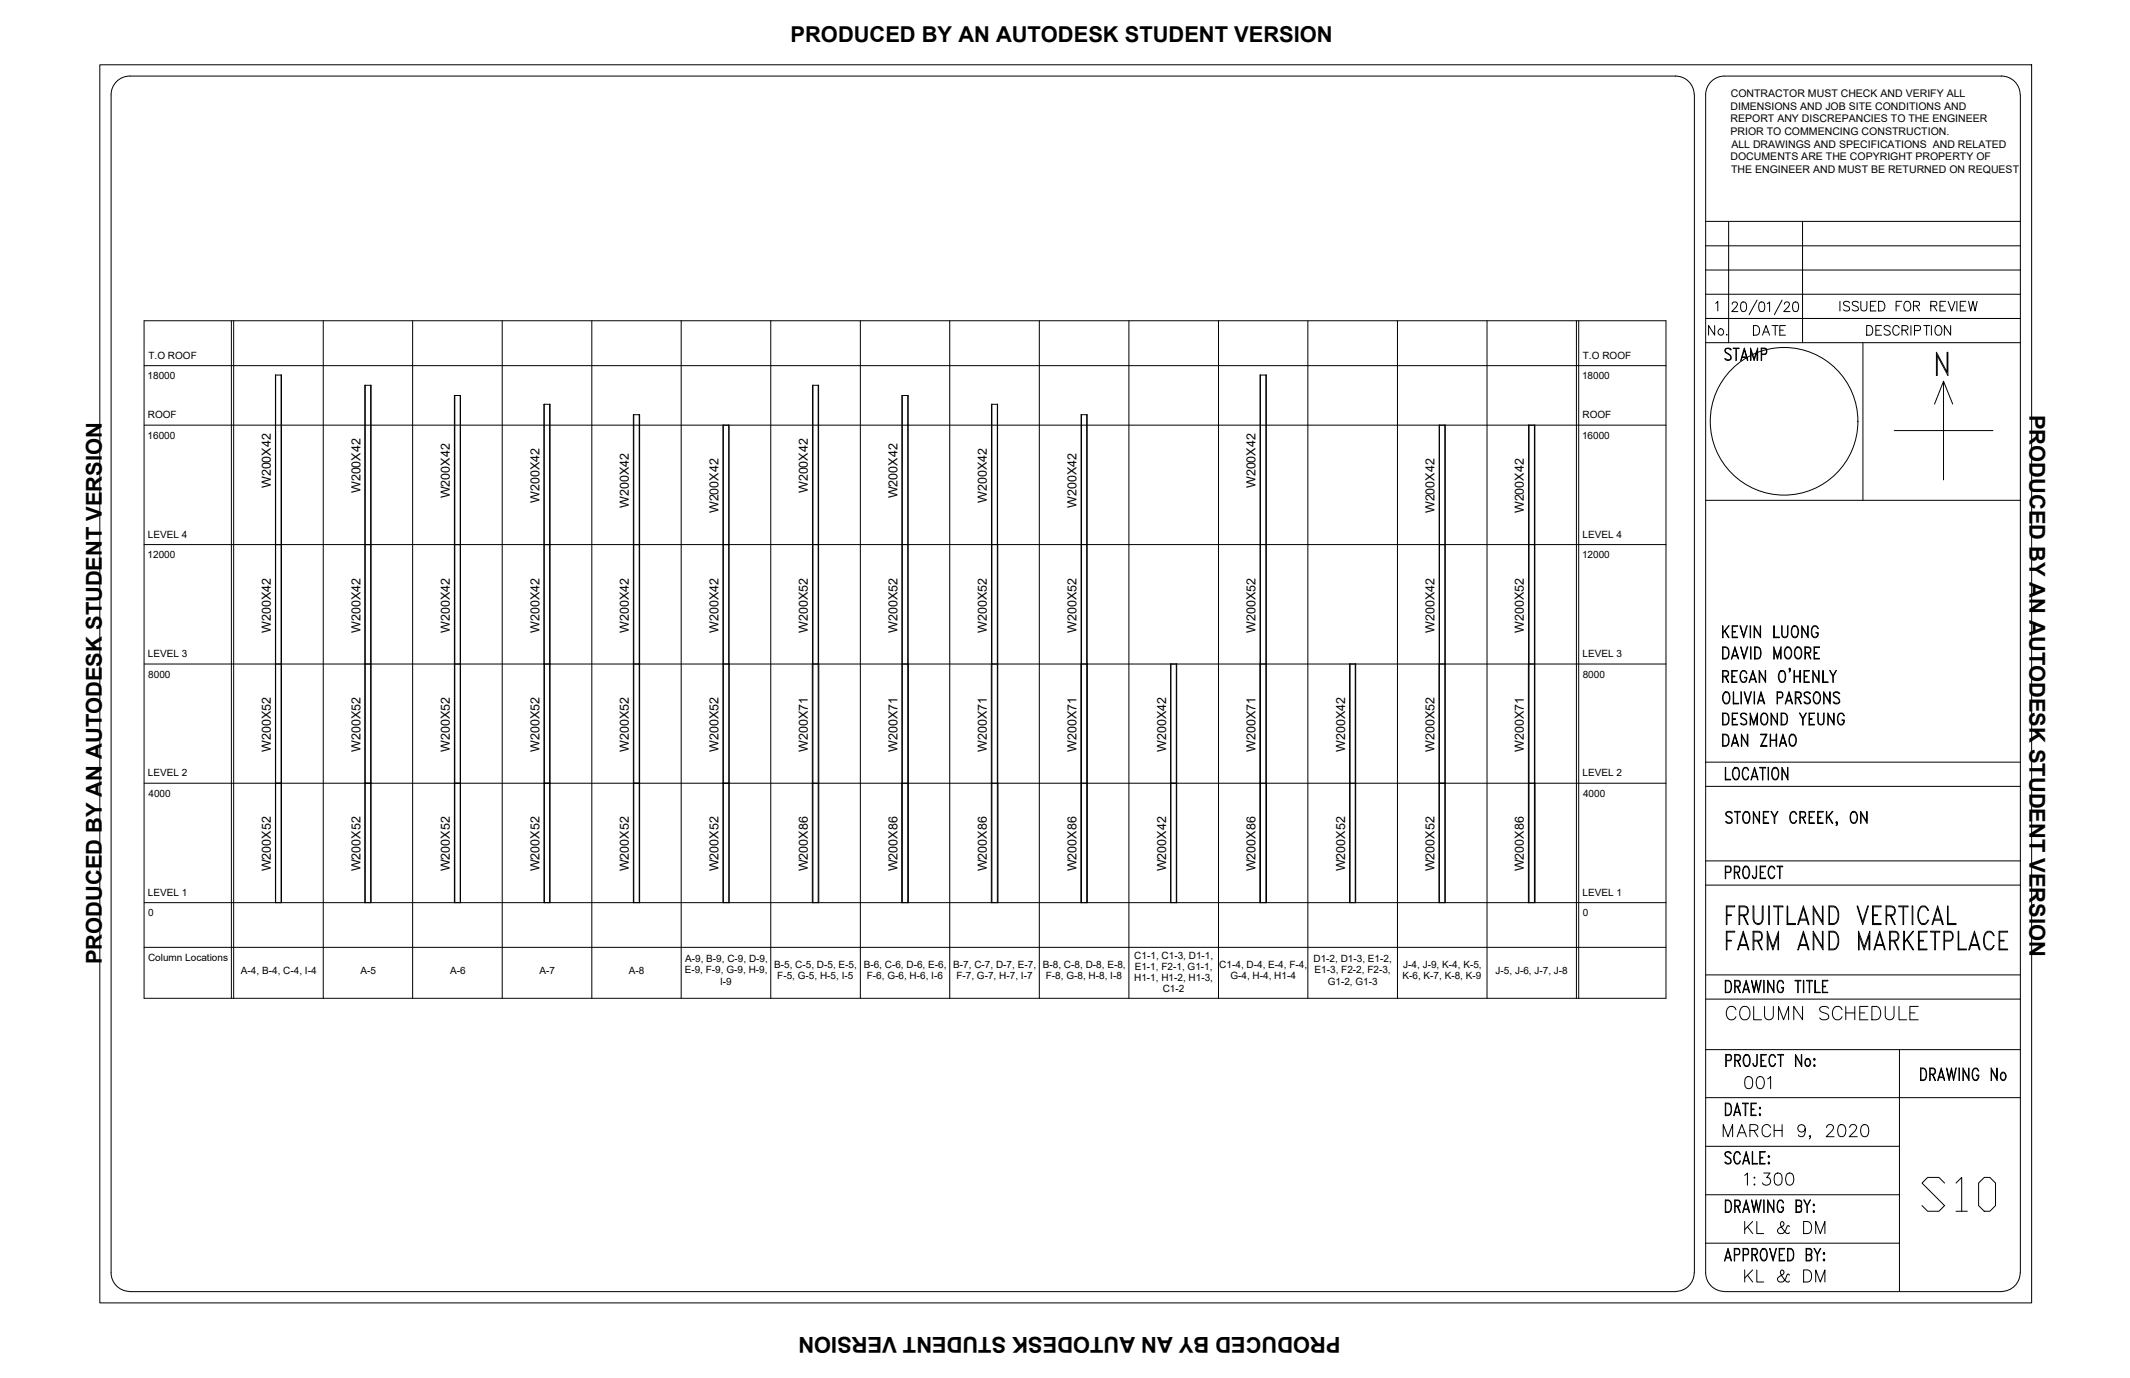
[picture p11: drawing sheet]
<svg xmlns="http://www.w3.org/2000/svg" width="432mm" height="279mm" viewBox="0 0 432 279" stroke-linecap="round" stroke-linejoin="round" font-family="sans-serif">
<g fill="none" stroke="#000" stroke-width=".2">
<path d="M20.2 13.1h391.7v251.1h-391.7zM22.5 19.2v238.9a3.8 3.8 0 0 0 3.8 3.7M26.3 15.4a3.8 3.8 0 0 0-3.8 3.8M26.3 15.4h313.4M339.7 15.4a3.8 3.8 0 0 1 3.8 3.8M343.5 19.2v238.9M345.8 19.2v238.9a3.8 3.8 0 0 0 3.8 3.7M349.6 15.4a3.8 3.8 0 0 0-3.8 3.8M349.6 15.4h56.1a3.8 3.8 0 0 1 3.8 3.8M409.6 19.2l-.1 238.9a3.8 3.8 0 0 1-3.8 3.7l-56.1 .1M345.8 44.9h63.8M345.8 54.8h63.8"/>
<path d="M345.8 49.8h63.8M345.8 59.7h63.8M350.4 44.9v24.6M365.4 44.9v24.6M29.2 65h308.5v137.4h-308.5zM29.2 74.1h308.5M46.9 65v137.4M47.4 65v137.4M55.9 76v107M57 76v107M65.5 65v137.4M74 78.1v104.9"/>
<path d="M75.1 78.1v104.9M83.7 65v137.4M101.8 65v137.4M120 65v137.4M138.1 65v137.4M156.3 65v137.4M164.8 78.1v104.9M165.9 78.1v104.9M174.4 65v137.4M192.5 65v137.4M210.7 65v137.4M228.9 65v137.4"/>
<path d="M247 65v137.4M255.5 76v107M256.6 76v107M265.1 65v137.4M283.3 65v137.4M301.5 65v137.4M319.6 65v137.4M320 65v137.4M345.8 69.5h63.8M345.8 64.6h63.8M347.8 61.5l.4-.4v1.9M351.2 61.7v-.3l.3-.2 .6 .2a.66 .66 0 0 1-.1 .8l-.9 1h1.2"/>
<path d="M353.1 61.3a.63 .63 0 0 1 .9 .3 1.32 1.32 0 0 1-.5 1.6h-.1a1.12 1.12 0 0 1-.5-1.6zM356.2 60.8l-1.6 3M356.8 61.3a.61 .61 0 0 1 .9 .3 1.83 1.83 0 0 1-.2 1.5 .59 .59 0 0 1-.9-.3 1.71 1.71 0 0 1 .2-1.5zM358.3 61.6l.4-.4v2M361.3 60.8l-1.6 3M361.7 61.7l.1-.3 .3-.2 .6 .2a.66 .66 0 0 1-.2 .8l-.9 1h1.3M363.6 61.3a.61 .61 0 0 1 .9 .3 1.83 1.83 0 0 1-.1 1.5 .61 .61 0 0 1-.9-.3 1.71 1.71 0 0 1 .1-1.5zM377.7 69.5v31.9M378.4 66h.7a1.08 1.08 0 0 1 .6 1 1.08 1.08 0 0 1-.6 1h-.7zM380.3 66.9h.7M381.4 66h-1.1v2h1.1M383.2 66.3a.71 .71 0 0 0-.7-.3 .71 .71 0 0 0-.6 .5 .94 .94 0 0 0 .9 .5l.4 .4v.3a.88 .88 0 0 1-1.3 0"/>
<path d="M385 66.5a.67 .67 0 0 0-.8-.5 .67 .67 0 0 0-.5 .8v.4a.67 .67 0 0 0 .5 .8 .67 .67 0 0 0 .8-.5M385.6 66.9h1l.2-.3-.1-.4-.4-.2h-.7v2M386.2 66.9l.6 1.1M387.4 66v2M388.1 67h.8a.51 .51 0 0 0 .5-.5 .51 .51 0 0 0-.5-.5h-.8v2M390 66h1.2M390.6 66v2M391.5 66v2M392.6 71.4l2.1 4.1v-4.1h.2v4.7l-2.2-4v4h-.1zM392.6 66.1a.89 .89 0 0 1 1 .3 .89 .89 0 0 1 0 1.1 .67 .67 0 0 1-.8 .5 .67 .67 0 0 1-.5-.8v-.7zM394 77.3v20M394 77.3l-1.8 4.6"/>
<path d="M394 77.3l1.9 4.6M395.4 66v2l-1.2-2v2M29.2 86.2h308.5M92.2 80.2v102.8M93.3 80.2v102.8M110.3 82v52.6M111.4 82v101M128.5 84.1v98.9M129.6 84.1v98.9M146.6 86.2v96.8M147.7 86.2v96.8M147.8 86.2v48.4"/>
<path d="M182.9 80.2v102.8M184 80.2v102.8M201.1 82v101M202.2 82v101M219.2 84.1v98.9M220.3 84.1v98.9M291.8 86.2v48.4M291.8 86.2v96.8M292.9 86.2v96.8M293 86.2v96.8M309.9 86.2l-.1 96.8M310 86.2v96.8"/>
<path d="M311.1 86.2v96.8M311.2 86.2v72.6M384 87.3h20M29.2 110.4h308.5M202.2 110.4v-28.4h-1.2v52.6M202.3 110.4v48.4M345.8 101.4h63.8M29.2 134.6h308.5M110.4 134.6v48.4M147.8 134.6v48.4M164.7 134.6v48.4M164.7 134.6v-56.5h1.2v56.5"/>
<path d="M166 134.6v48.4M184.1 134.6v-54.4h-1.3v78.6M184.2 134.6v48.4M201 134.6v48.4M219.1 134.6v48.4M219.2 134.6v-50.5h1.2v98.9M237.3 134.6v48.4M238.5 134.6v48.4M255.4 134.6v48.4M255.4 134.6v-58.6h1.3v82.8M273.6 134.6v48.4M273.7 134.6v48.4"/>
<path d="M274.7 134.6v48.4M274.8 134.6v48.4M291.7 134.6v48.4M349.2 126.9l.1 2.4zM349.2 131.2h.7a1.47 1.47 0 0 1 0 2.4h-.7zM349.3 128.3l1.2-1.4-1.2 1.5M349.3 131.3h.6a1.33 1.33 0 0 1 0 2.2h-.6zM349.3 137.1l.9-.1 .2-.2-.2-.6-.9-.1-.1 2.3v-2.5l1 .2a.66 .66 0 0 1-.2 1.1h-.7M349.6 127.9l.9 1.4-.8-1.4M349.8 137.2l.6 1.2-.5-1.2M351.1 135.9h1.1v.2h-1v2.2l1 .1h-1.1zM351.2 126.9h1.1l-1.1 .1v2.2h1.1v.1h-1.1z"/>
<path d="M351.2 137.1h.5v.1h-.5M351.2 133h1.1M351.2 128h.6v.2h-.6M351.2 132.9h1M351.7 131.2l.8 2.4-.8-2.1-.7 2.1zM352.7 126.9h.1l.7 2.1 .7-2.1-.7 2.4zM352.8 131.2l.8 2.1 .6-2.1h.1l-.7 2.4zM353.1 136.1a.62 .62 0 0 1 .7-.1 .62 .62 0 0 1 .3 .5 .66 .66 0 0 0-.8-.4 .66 .66 0 0 0-.5 .8l.2 1.1 .3 .3h.4a.7 .7 0 0 0 .3-.9l-.3-.1h.4a.85 .85 0 0 1-.4 1.1 1.13 1.13 0 0 1-.9-1.9zM354.8 126.9l.1 2.4zM354.8 137.8h1.1M354.9 131.2l.1 2.4zM354.9 137.7h.9"/>
<path d="M355.3 135.9l.8 2.5-.8-2.1-.7 2.1zM355.6 126.9l1.2 2.1 .1-2.1v2.4l-1.2-2.1-.1 2.1zM355.7 131.2h.7a1.47 1.47 0 0 1 0 2.4h-.7zM355.8 131.3h.6a1.36 1.36 0 0 1 .3 2l-.3 .2h-.6zM356.6 135.9l1.2 2.1 .1-2.1v2.5l-1.2-2.1v2.1h-.1zM359.6 126.9h.1v2.3h1v.1h-1.1zM359.6 131.2l.7 2.1 .8-2.1v2.4l-.1-1.8-.7 1.8-.6-1.8v1.8h-.1zM360.9 136.1l.2-.2a1.04 1.04 0 0 1 .9 1.5 .71 .71 0 0 1-.4 .9 .71 .71 0 0 1-.9-.3 1.67 1.67 0 0 1 .2-1.9zM360.9 136.2h.8a1.95 1.95 0 0 1 0 1.9l-.5 .2a1.27 1.27 0 0 1-.5-1.8zM361.2 126.9l.2 2.1a.61 .61 0 0 0 .9 0l.1-2.1 .1 1.7a.64 .64 0 0 1-.7 .7 .64 .64 0 0 1-.6-.7zM361.9 131.5l.4-.3a1.09 1.09 0 0 1 .9 1.5l-.1 .3a.66 .66 0 0 1-.6 .6 .66 .66 0 0 1-.7-.6l-.1-.9zM362.1 131.4l.3-.1a.71 .71 0 0 1 .7 .8 1.33 1.33 0 0 1-.5 1.4 1.13 1.13 0 0 1-.7-1.7z"/>
<path d="M362.8 135.6v.1zM362.8 136.2l.1-.5-.1 .1v-.3l.1 .1v.3l-.2 .4M362.8 135.8l.1 .1M363.5 127l.6-.1a1.55 1.55 0 0 1 0 2.4 1.04 1.04 0 0 1-1-1.5zM363.5 127.1l.4-.1a1.27 1.27 0 0 1 .5 1.7l-.2 .4h-.7a1.95 1.95 0 0 1 0-2zM363.7 135.9l.1 2.5zM363.8 137.1h1.1M363.8 137.2h1.1M364.2 131.3l.1-.1a.84 .84 0 0 1 1 .9 1.49 1.49 0 0 1-.6 1.5 .84 .84 0 0 1-.9-.9 1.58 1.58 0 0 1 .4-1.4zM364.2 131.4l.2-.1a1.13 1.13 0 0 1 .7 1.7l-.5 .5a1.13 1.13 0 0 1-.7-1.7zM364.9 135.9l.1 2.5zM365.3 126.9l1.1 2.1v-2.1h.2v2.4l-1.3-2.1v2.1z"/>
<path d="M365.7 135.9h1.1v.2h-1v2.2l1 .1h-1.1zM365.8 137.1h.6v.1h-.6M366 132.3l.9-.1 .1-.2-.1-.6-.9-.1v2.3h-.1v-2.4h.7a.66 .66 0 0 1 .5 .6 .66 .66 0 0 1-.5 .6h-.6M366.4 132.4l.7 1.2-.5-1.2M367.5 135.9l1.2 2.1 .1-2.1v2.5l-1.2-2.1-.1 2.1zM367.6 127l.1-.1a.67 .67 0 0 1 .9 .5 .63 .63 0 0 0-.6-.4 .63 .63 0 0 0-.6 .4 1.4 1.4 0 0 0 .3 1.8h.4a.72 .72 0 0 0 .4-.8l-.4-.1h.5a.77 .77 0 0 1-.9 1 1.63 1.63 0 0 1-.1-2.3zM367.7 131.2h1.2v.1h-1.1v2.2h1.1v.1h-1.2zM367.8 132.3h.6l-.6 .1M369.5 135.9l.1 2.4 1 .1h-1.1zM371.6 137.1l.7-1.2-.7 1.2v1.3v-1.3l-.7-1.2 .7 1.2M29.2 158.8h308.5M182.8 158.8v24.2"/>
<path d="M202.3 158.8v24.2M256.8 158.8v24.2M311.2 158.8v24.2M345.8 159.4h63.8M345.8 154.5h63.8M349.2 144.6h.7a1.43 1.43 0 0 1 0 2.4h-.7zM349.2 148.9h.7a1.47 1.47 0 0 1 0 2.4h-.7zM349.3 144.7h.6a1.34 1.34 0 0 1 0 2.2h-.6zM349.3 149h.6a1.33 1.33 0 0 1 0 2.2h-.6zM349.6 140.4l.2-.1a.8 .8 0 0 1 .9 .9l-.1 .9a.64 .64 0 0 1-1 .5 1.69 1.69 0 0 1 0-2.2zM349.6 140.5l.3-.1a.67 .67 0 0 1 .7 .8 1.05 1.05 0 0 1-.7 1.4 1.38 1.38 0 0 1-.3-2.1zM349.8 155.6v2.4h1.1v.1h-1.1z"/>
<path d="M351.2 144.6h1.1l-1.1 .1v2.2h1.1v.1h-1.1zM351.2 150.7h1.1M351.2 145.7h.6v.2h-.6M351.2 150.6h1M351.4 140.3l.1 2.3h1v.1h-1.1zM351.6 155.7l.1-.1a1.11 1.11 0 0 1 .9 1.6v.3a.64 .64 0 0 1-.7 .7 .64 .64 0 0 1-.6-.7l-.1-.3a1.61 1.61 0 0 1 .4-1.5zM351.6 155.8l.4-.1a1.3 1.3 0 0 1 .5 1.8l-.2 .4-.5 .1a1.52 1.52 0 0 1-.2-2.2zM351.7 148.9l.8 2.4-.8-2.1-.7 2.1zM352.9 140.3l.1 2.4zM353 144.7a.82 .82 0 0 1 1.1 .2h-.2a.59 .59 0 0 0-1 0v.2a1.19 1.19 0 0 0 1 .8 .67 .67 0 0 1 0 1 .67 .67 0 0 1-1.1-.2h.2a.65 .65 0 0 0 1 0 1.04 1.04 0 0 0-1-1.2 .61 .61 0 0 1 0-.8zM353 148.9l1.2 2.1v-2.1h.1v2.4l-1.2-2.1-.1 2.1zM353.5 155.7l.2-.1a.67 .67 0 0 1 .8 .6l-.4-.5a.69 .69 0 0 0-.8 .9 1.57 1.57 0 0 0 .4 1.4h.4l.4-.5a.61 .61 0 0 1-.3 .5 .61 .61 0 0 1-.7 0l-.3-.8a1.84 1.84 0 0 1 .3-1.5z"/>
<path d="M353.6 140.3l.7 2 .7-2-.7 2.4zM354.8 144.6l.7 2.1 .8-2.1v2.4h-.1v-1.9l-.7 1.9-.6-1.9-.1 1.9zM355.1 157.5h1.1M355.2 157.4h.9M355.6 140.3l.1 2.4zM355.7 155.6l.7 2.5-.7-2.1-.7 2.1zM356.4 142.1h1.1M356.5 142h1M356.7 155.6h1.2v.1h-1.2zM357 140.3l.8 2.4h-.2l-.6-2.1-.7 2.1zM357.3 155.7v2.4l.1-2.4M357.3 144.7l.2-.1a1.04 1.04 0 0 1 .9 1.5 .74 .74 0 0 1-.4 .8 .74 .74 0 0 1-.9-.2l-.2-.6a1.58 1.58 0 0 1 .4-1.4z"/>
<path d="M357.3 144.8l.2-.1a1.13 1.13 0 0 1 .7 1.7l-.2 .4-.5 .1a1.42 1.42 0 0 1-.2-2.1zM358.1 149h-1.2v-.1h1.3l-1.2 2.4M358.1 148.9l-1.2 2.4h1.3v-.1h-1.2M358.4 155.6l.1 2.5zM358.9 148.9v2.4zM358.9 150h1.1M358.9 150.1h1.1M359 144.6l1.3 2.1v-2.1v2.4l-1.1-2.1v2.1h-.2zM359.5 155.7l.2-.1a1.11 1.11 0 0 1 .9 1.6l-.1 .3a.64 .64 0 0 1-.6 .7 .64 .64 0 0 1-.7-.7v-.3a1.61 1.61 0 0 1 .3-1.5zM359.5 155.8l.5-.1a1.3 1.3 0 0 1 .4 1.8l-.1 .4-.5 .1a1.52 1.52 0 0 1-.3-2.2zM360 148.9h.2v2.4h-.2zM360.3 141.4h.8a.6 .6 0 0 0 .2-.9l-1-.1v2.3v-2.4h.8a.7 .7 0 0 1 .4 .6 .7 .7 0 0 1-.4 .6h-.8"/>
<path d="M360.9 150.7h1.1M361 150.6h.9M361.1 144.6h.6a1.43 1.43 0 0 1 0 2.4h-.6zM361.2 144.7h.5a1.48 1.48 0 0 1 .3 2.1l-.8 .1zM361.2 155.6l1.2 2.1 .1-2.1v2.5l-1.2-2.1-.1 2.1zM361.4 148.9l.8 2.4-.8-2.1-.7 2.1zM362.1 142.1h1.1M362.2 142h.9M362.7 140.3l.7 2.4-.7-2.1-.8 2.1zM363 149l.2-.1a1.09 1.09 0 0 1 1 1.5l-.1 .3a.66 .66 0 0 1-.7 .6 .66 .66 0 0 1-.6-.6l-.1-.9zM363 149.1l.3-.1a.71 .71 0 0 1 .8 .8 1.25 1.25 0 0 1-.6 1.4 .67 .67 0 0 1-.7-.8v-.6zM364.1 141.4l.9-.1 .1-.2-.1-.6-.9-.1v2.3h-.2v-2.4h.8a.66 .66 0 0 1 .5 .6 .66 .66 0 0 1-.5 .6h-.6"/>
<path d="M364.5 141.5l.7 1.2-.6-1.2M365.4 145.7l.8-1.1-.7 1.1v1.3h-.1v-1.3l-.6-1.1 .7 1.1M365.9 140.4a.8 .8 0 0 1 1.1 .2l-.3-.1a.7 .7 0 0 0-.9 .1l.1 .5 .2 .1a.91 .91 0 0 1 .7 1.4 .73 .73 0 0 1-1.1-.3l.5 .3h.4l.3-.3v-.3a1.14 1.14 0 0 0-1-.8 .55 .55 0 0 1 0-.8zM366.7 144.6h1.1l-1 .1v2.2h1v.1h-1.1zM366.8 145.7h.6v.2h-.6M368 140.4l.1-.1a1.09 1.09 0 0 1 1 1.5l-.1 .3a.66 .66 0 0 1-1 .5 1.69 1.69 0 0 1 0-2.2zM368 140.5l.2-.1a.71 .71 0 0 1 .8 .8 1.25 1.25 0 0 1-.6 1.4 1.15 1.15 0 0 1-.7-1.7zM368.5 144.6l.2 2.1a.61 .61 0 0 0 .9 0l.1-2.1 .1 1.7a.64 .64 0 0 1-.7 .7 .64 .64 0 0 1-.6-.7zM369.7 140.3l1.2 2 .1-2v2.4l-1.2-2.1-.1 2.1zM370.5 144.6l1.2 2.1 .1-2.1v2.4l-1.2-2.1-.1 2.1zM371.8 140.4a.8 .8 0 0 1 1.2 .2l-.3-.1a.7 .7 0 0 0-1 .1l.1 .5 .2 .1a1.11 1.11 0 0 1 1 1.1 .73 .73 0 0 1-.7 .4 .73 .73 0 0 1-.7-.4l.3 .2a.65 .65 0 0 0 1-.2v-.3l-.4-.5a.9 .9 0 0 1-.9-.6zM372.9 144.7l.1-.1a.67 .67 0 0 1 .9 .5l-.5-.4a.73 .73 0 0 0-.8 .8v.6a.64 .64 0 0 0 .3 .7 .64 .64 0 0 0 .8-.1l.1-.6-.4-.1h.5a.82 .82 0 0 1-.9 1 1.63 1.63 0 0 1-.1-2.3z"/>
<path d="M345.8 179.5h63.8M345.8 174.6h63.8M349.8 176.8h.8a.63 .63 0 0 0 0-1.1h-.8v2.5v-2.6h.8a.74 .74 0 0 1 0 1.3h-.8M349.8 164.9a.78 .78 0 0 1 1.4 0h-.2a.68 .68 0 0 0-1.1 0v.2l.3 .4a1.11 1.11 0 0 1 1 1.1 .78 .78 0 0 1-1.4 0l.3 .1a.65 .65 0 0 0 1-.1 1.13 1.13 0 0 0-1-1.1zM351.6 164.5h1.2v.1h-1.2zM351.7 176.8h.6a.6 .6 0 0 0 .4-.5 .6 .6 0 0 0-.4-.6h-.6l-.1 2.5v-2.6h.7a.71 .71 0 0 1 .4 .7 .71 .71 0 0 1-.4 .6h-.6M352.1 176.9l.6 1.3-.5-1.3M352.2 164.6v2.3l.1-2.3M353.6 175.7l.2-.1a.85 .85 0 0 1 .9 1l-.1 1a.61 .61 0 0 1-1 .4 1.99 1.99 0 0 1 0-2.3zM353.6 175.9l.5-.2a1.48 1.48 0 0 1 0 2.3h-.2a1.33 1.33 0 0 1-.5-1.8zM353.7 164.6l.1-.1a1.04 1.04 0 0 1 1 1.5 .76 .76 0 0 1-.8 1 .76 .76 0 0 1-.7-1 1.55 1.55 0 0 1 .4-1.4zM353.7 164.7h.7a1.95 1.95 0 0 1 0 2l-.3 .1a.72 .72 0 0 1-.7-.8v-.5z"/>
<path d="M355.4 164.5l1.2 2.1 .1-2.1v2.4l-1.2-2-.1 2zM356 175.6l.1 2-.2 .4-.3 .2-.3-.3-.1-.3 .4 .4 .3-.1zM356.8 175.6h1.1v.1h-1v2.3h1v.2h-1.1zM356.9 176.8h.6l-.6 .1M357.5 164.5h1.1v.1h-1.1v2.2l1.1 .1h-1.1zM357.5 165.7h.6v.1h-.6M358.8 175.7l.2-.1a.67 .67 0 0 1 .8 .6l-.5-.5a.73 .73 0 0 0-.8 .9 1.58 1.58 0 0 0 .5 1.4h.3l.5-.4a.64 .64 0 0 1-.6 .6 .64 .64 0 0 1-.7-.6 1.89 1.89 0 0 1 .3-1.9zM359.7 165.7l.7-1.2-.6 1.2v1.2h-.1v-1.2l-.7-1.2 .8 1.2M360.3 175.6h1.1v.1h-1.1zM360.8 175.7v2.5v-2.5M363.2 164.6l.2-.1a.74 .74 0 0 1 .8 .6l-.3-.4-.5-.1a1.47 1.47 0 0 0 0 2.2h.4l.4-.4a.72 .72 0 0 1-.9 .5 .72 .72 0 0 1-.5-.9 1.55 1.55 0 0 1 .4-1.4zM365 165.7h.6a.6 .6 0 0 0 .3-1l-.9-.1-.1 2.3v-2.4h.7a.68 .68 0 0 1 .5 .7 .68 .68 0 0 1-.5 .6h-.6"/>
<path d="M365.4 165.8l.7 1.1-.6-1.1M366.7 164.5h1.1v.1h-1v2.2l1 .1h-1.1zM366.8 165.7h.6v.1h-.6M368.5 164.5h1.1v.1h-1v2.2l1 .1h-1.1zM368.6 165.7h.5v.1h-.5M370.2 164.5l.1 2.4zM370.3 165.9l1.3-1.4-1.3 1.5M370.6 165.5l.8 1.4h.2l-.9-1.4M372.3 166.7l.1 .1zM372.4 167.3l.1-.5h-.3l.1-.2 .2 .1v.4l-.3 .3M372.4 166.9l.1 .2M375.2 164.9l.4-.4a1.08 1.08 0 0 1 1 1.5l-.1 .4a.72 .72 0 0 1-.9 .5 .72 .72 0 0 1-.5-.9z"/>
<path d="M375.5 164.7l.4-.1a1.33 1.33 0 0 1 0 2.2 1.13 1.13 0 0 1-.7-1.7zM377.2 164.5l1.2 2.1 .1-2.1v2.4l-1.2-2-.1 2zM29.2 183h308.5M29.2 192.1h308.5M55.8 183v-107h1.3v107M74 183v-104.9h1.2v104.9M92.1 183v-102.8h1.2v102.8M110.3 183v-101h1.2v101M128.4 183v-98.9h1.3v98.9M345.8 197.7h63.8M349.8 198.8h.6a1.5 1.5 0 0 1 0 2.5h-.6zM349.8 198.9h.6a1.39 1.39 0 0 1 .4 2l-.4 .3h-.6z"/>
<path d="M350 183.7h1.7v.2h-1.6v3.6h-.1zM350 188.8h1.7v.2h-1.6v3.6h-.1zM350.1 185.5h.9v.1h-.9M350.1 190.6h.9v.2h-.9M351.7 200l.9-.2v-.8l-.9-.1v2.4v-2.5h.7l.3 .2 .1 .2a.67 .67 0 0 1-.4 .9h-.7M352.6 191.7h1.6M352.7 185.5h1a.94 .94 0 0 0 .4-1.5l-.4-.1h-1v3.6h-.1v-3.8h1.1a1.01 1.01 0 0 1 .7 1 1.01 1.01 0 0 1-.7 .9h-1M352.7 191.5h1.4M353.4 185.6l.8 1.9h.2l-.9-1.9M353.4 188.8l1.1 3.8h-.1l-1-3.2-1 3.2h-.1zM354 198.8l.7 2.5h-.1l-.6-2.2-.7 2.2zM355 198.8l.6 2.1 .4-2.1 .5 2.1 .4-2.1h.1l-.5 2.5-.5-2.2-.4 2.2z"/>
<path d="M355.4 183.7h.2v2.7l.1 .5a.92 .92 0 0 0 1.4 0l.2-.5v-2.7h.1v2.7a1 1 0 0 1-.5 .9 1 1 0 0 1-1 0l-.3-.4-.2-.5zM355.6 190.6h1l.4-.2 .1-.3-.1-.9-.4-.2h-1v3.6h-.2v-3.8h1.2a1.05 1.05 0 0 1 .7 1 1.05 1.05 0 0 1-.7 1h-1M356.3 190.8l.8 1.8h.2l-.9-1.8M357.5 198.8l.1 2.5zM358.3 188.8l1.1 3.2 1.2-3.2v3.8h-.2v-2.9l-1 2.9-1-2.9v2.9h-.1zM358.4 198.8l1.1 2.1 .1-2.1v2.5l-1.2-2.2v2.2zM358.6 183.7h.1v3.8h-.1zM359.6 183.7h1.8v.2h-1.8zM360.4 183.9v3.6h.2v-3.6M360.6 198.9l.2-.1a.67 .67 0 0 1 .8 .6l-.3-.4-.5-.1a1.65 1.65 0 0 0 0 2.3l.5-.1 .2-.8h-.4v-.1h.5a.92 .92 0 0 1-.5 1.1h-.3a1.78 1.78 0 0 1-.2-2.4zM362.3 183.7h.1v3.6h1.6v.2h-1.7zM363.9 198.8h1.2v.1h-1.2z"/>
<path d="M364.4 198.9v2.4l.1-2.4M364.7 186.6h1.7M364.7 191.7h1.7M364.9 186.4h1.4M364.9 191.5h1.4M365.6 183.7l1.1 3.8h-.1l-1-3.3-1 3.3h-.2zM365.6 188.8l1.1 3.8h-.1l-1-3.2-1 3.2h-.2zM365.6 198.8l.1 2.5zM366.2 198.8h1.2v.1h-1.2zM366.8 198.9v2.4l.1-2.4M367.6 183.7l1.8 3.2v-3.2h.2v3.8l-1.9-3.3v3.3h-.1zM367.6 188.8l1.8 3.2v-3.2h.2v3.8l-1.9-3.2v3.2h-.1z"/>
<path d="M367.9 198.8l.1 2.4 1 .1h-1.1zM369.5 200h.6v.1h-.6M370.8 183.7h.9a2.18 2.18 0 0 1 .7 3.2l-.7 .6h-.9zM370.8 188.8h.9a2.18 2.18 0 0 1 .7 3.2l-.2 .4-.5 .2h-.9zM370.9 183.9h.8a1.24 1.24 0 0 1 .9 1.2 1.78 1.78 0 0 1-.9 2.2h-.8zM370.9 189h.8a2.09 2.09 0 0 1 .6 3l-.6 .4h-.8zM376.5 183.7h.1l1 3.2 1-3.2h.2l-1.2 3.8zM376.8 188.8l1.1 3.2 1.2-3.2v3.8h-.2v-2.9l-1 2.9-1-2.9v2.9h-.1zM379.6 183.7h1.7v.2h-1.5v3.4h1.5v.2h-1.7zM379.8 185.5h.8v.1h-.8M380.2 191.7h1.7M380.3 191.5h1.5"/>
<path d="M381 188.8l1.2 3.8h-.1l-1.1-3.2-1 3.2h-.1zM382.5 185.5h1a.94 .94 0 0 0 .4-1.5l-.4-.1h-1v3.6h-.1v-3.8h1.1a1.01 1.01 0 0 1 .7 1 1.01 1.01 0 0 1-.7 .9h-1M383.2 185.6l.8 1.9h.2l-.9-1.9M383.2 190.6h1l.4-.2 .2-.3-.2-.9-.4-.2h-1v3.6h-.1v-3.8h1.1a1.03 1.03 0 0 1 .8 1 1.03 1.03 0 0 1-.8 1h-1M383.9 190.8l.9 1.8h.1l-.9-1.8M384.9 183.7h1.9v.2h-1.9zM385.8 183.9v3.6h.1v-3.6M385.9 188.8h.2v3.8h-.2zM386.1 191l1.7-2.2h.1l-1.8 2.3M386.5 190.4l1.3 2.2h.1l-1.3-2.2M387.6 183.7h.2v3.8h-.2zM388.9 188.8h1.8v.2h-1.6v3.4h1.6v.2h-1.8z"/>
<path d="M389.1 190.6h.8v.2h-.8M389.3 183.9l.3-.2a1.11 1.11 0 0 1 1.3 .9h-.1l-.1-.4-.5-.3h-.6a2.27 2.27 0 0 0 0 3.4h.6l.5-.4 .1-.3h.1a1.06 1.06 0 0 1-1.6 .7 2.72 2.72 0 0 1 0-3.4zM391.4 188.8h1.8v.2h-1.8zM391.9 186.6h1.8M392.1 186.4h1.4M392.2 189v3.6h.1v-3.6M392.8 183.7l1.2 3.8h-.2l-1-3.3-1 3.3h-.1zM394.2 190.6h1.2a.97 .97 0 0 0 0-1.6h-1.2v3.6h-.1v-3.8h1.3a1.14 1.14 0 0 1 0 2h-1.2M394.8 183.7h.1v3.6h1.6v.2h-1.7zM397 188.8h.1v3.6h1.6v.2h-1.7zM399.4 191.7h1.7M399.5 191.5h1.4"/>
<path d="M400.3 188.8l1.1 3.8h-.2l-.9-3.2-1.1 3.2h-.1zM402.7 189l.3-.2a1.04 1.04 0 0 1 1.2 .9h-.1a.94 .94 0 0 0-1.1-.7 2.31 2.31 0 0 0 0 3.4h.5l.7-.7a1 1 0 0 1-1 .9 1 1 0 0 1-.9-.9 2.88 2.88 0 0 1 .4-2.7zM405.3 188.8h1.7v.2h-1.6v3.4h1.6v.2h-1.7zM405.4 190.6h.9v.2h-.9M345.8 202.6h63.8M345.8 212.8h63.8M350 215h.7a.65 .65 0 0 0 0-1.1h-.7v2.4h-.2v-2.5h.9a.74 .74 0 0 1 0 1.3h-.7M351.7 215h.7a.6 .6 0 0 0 .2-1l-.9-.1v2.4v-2.5l.9 .1a.66 .66 0 0 1-.2 1.2h-.7M352.2 200.1l.6 1.2-.5-1.2M352.2 215.1l.6 1.2-.5-1.2M353.4 200.7h1.1M353.5 200.5h.9"/>
<path d="M353.7 213.9l.2-.1a.79 .79 0 0 1 .9 .9l-.1 1a.61 .61 0 0 1-1 .4l-.1-.2a1.72 1.72 0 0 1 .1-2zM353.7 214l.5-.1a1.33 1.33 0 0 1 .4 1.8l-.1 .3-.3 .1a.67 .67 0 0 1-.7-.8v-.6zM356.2 213.8v1.9l-.1 .4-.4 .2-.3-.3-.1-.3 .4 .4 .4-.1zM357.1 216.1v-2.2h1v-.1h-1.1v2.5M357.1 215h.5l-.5 .1M358.9 213.9l.2-.1a.74 .74 0 0 1 .9 .6l-.3-.4-.6-.1a1.57 1.57 0 0 0 0 2.2h.4l.5-.4a.66 .66 0 0 1-1.1 .4l-.3-.8v-.6zM360.4 213.8h1.2v.1h-1.2zM360.9 213.9v2.4l.1-2.4M364 213.8l1.2 2.1 .1-2.1v2.5l-1.2-2.2-.1 2.2zM366.1 214.7l.3-.1a.83 .83 0 0 1 .7 .8 .83 .83 0 0 1-.7 .9 1 1 0 0 1-.3-1.6zM366.1 214.9l.3-.2a.71 .71 0 0 1 .6 .7 .71 .71 0 0 1-.6 .7l-.3-.2-.1-.4zM367.7 214.7l.2-.1v.4z"/>
<path d="M367.7 216h.3l-.1 .3zM367.8 214.7l.1 .2zM367.8 216l.1 .1zM369.5 201.2v-2.3h1v-.1h-1.1v2.5M385.1 212.8v49.1M389.3 216.5h.6a1.54 1.54 0 0 1 .5 2.2l-.5 .4h-.6zM389.4 216.7h.5a1.39 1.39 0 0 1 .4 2l-.4 .3h-.5zM391.3 217.8h.6a.6 .6 0 0 0 .4-.6 .6 .6 0 0 0-.4-.5h-.6l-.1 2.4v-2.6h.7a.69 .69 0 0 1 .5 .7 .69 .69 0 0 1-.5 .7h-.6M391.8 217.9l.5 1.2h.1l-.6-1.2M393 218.5h1.1M393.1 218.4h.9M393.5 216.5l.8 2.6-.8-2.2-.7 2.2z"/>
<path d="M394.6 216.5l.5 2.2 .5-2.2 .4 2.2 .6-2.2-.6 2.6-.4-2.2-.5 2.2zM397.1 216.5l.1 2.6zM397.9 216.5l1.2 2.2 .1-2.2v2.6l-1.2-2.2-.1 2.2zM400.1 216.7l.2-.2a.73 .73 0 0 1 .9 .6l-.5-.4h-.4a1.57 1.57 0 0 0 0 2.3h.4l.3-.5v-.4h-.3v-.1h.5a.88 .88 0 0 1-.9 1.1 1.79 1.79 0 0 1-.2-2.4zM403.6 216.5l1.2 2.2 .1-2.2v2.6l-1.2-2.2-.1 2.2zM405.8 217.5l.2-.1a.86 .86 0 0 1 .7 .8 .86 .86 0 0 1-.7 .9 1.04 1.04 0 0 1-.2-1.6zM405.8 217.6l.2-.1a.73 .73 0 0 1 .6 .7 .73 .73 0 0 1-.6 .8 .92 .92 0 0 1-.2-1.4zM345.8 222.6h63.8M345.8 232.4h39.3M349.8 223.7h.6a1.55 1.55 0 0 1 0 2.5h-.6zM349.8 223.8h.6a1.39 1.39 0 0 1 .4 2l-.4 .3h-.6zM349.8 233.6a.73 .73 0 0 1 1.1 .3h-.1a.59 .59 0 0 0-1 0v.4l.3 .2a.94 .94 0 0 1 .7 1.4 .73 .73 0 0 1-1.1-.3h.1a.59 .59 0 0 0 1.1 0 1.13 1.13 0 0 0-1.1-1.1 .61 .61 0 0 1 0-.9z"/>
<path d="M351.8 233.6l.2-.1a.67 .67 0 0 1 .8 .6l-.4-.5a.69 .69 0 0 0-.8 .9 1.57 1.57 0 0 0 .4 1.4h.4l.4-.5a.61 .61 0 0 1-.3 .5 .61 .61 0 0 1-.7 0l-.1-.3a1.81 1.81 0 0 1 .1-2zM352.2 223.7l.7 2.5-.7-2.2-.6 2.2h-.1zM353.8 223.8v2.4h.1v-2.4M354 233.5l.7 2.5h-.1l-.6-2.1-.7 2.1zM355 223.7v2.5M355 224.8h.6v.2h-.6M355 223.8v2.3M355.2 233.5l.1 2.4h1v.1h-1.1zM356.7 224.5l.2 .1-.1 .2-.1-.1zM356.7 224.6l.1 .1zM356.7 233.5v2.5M356.8 234.7h.6v.1h-.6"/>
<path d="M356.8 233.6v2.3M358.5 234.3l.2 .2-.1 .2-.2-.1zM358.5 234.5l.1 .1zM343.5 258.1a3.8 3.8 0 0 1-3.8 3.7l-313.4 .1M345.8 242.2h39.3M345.8 252.1h39.3M349.8 243.3h.6a1.55 1.55 0 0 1 0 2.5h-.6zM349.8 255.1h1.1M349.8 243.4h.6a1.41 1.41 0 0 1 0 2.3h-.6zM349.8 254.9h1M350.3 253.1l.7 2.6-.7-2.2-.7 2.2zM351.7 254.4h.7a.69 .69 0 0 0 0-1.1h-.7l-.1 2.4v-2.6h.8l.3 .5a.65 .65 0 0 1-.3 .8h-.7"/>
<path d="M351.7 244.5l.9-.1v-.8l-.9-.2v2.4v-2.5h.7a.7 .7 0 0 1 .4 .7 .7 .7 0 0 1-.4 .6h-.7M352.2 244.6l.6 1.2-.5-1.2M353.4 254.4h.8a.69 .69 0 0 0 0-1.1h-.8v2.4v-2.6h.8l.3 .5a.65 .65 0 0 1-.3 .8h-.8M354 243.3l.7 2.5h-.1l-.6-2.1-.7 2.1zM355 243.3l.6 2.2 .4-2.2 .5 2.2 .4-2.2h.1l-.5 2.5-.5-2.1-.4 2.1zM355.2 254.4h.7a.6 .6 0 0 0 .3-.6 .6 .6 0 0 0-.3-.5h-.7l-.1 2.4v-2.6h.8a.69 .69 0 0 1 .4 .7 .69 .69 0 0 1-.4 .6h-.7M355.7 254.4l.5 1.3h.1l-.5-1.3M357.2 253.3l.2-.2a1.11 1.11 0 0 1 .9 1.6l-.1 .4a.64 .64 0 0 1-.7 .6 .64 .64 0 0 1-.6-.6 1.89 1.89 0 0 1 .3-1.8zM357.2 253.4l.4-.1a1.33 1.33 0 0 1 .5 1.8l-.2 .3-.3 .1a.72 .72 0 0 1-.7-.8v-.6zM357.5 243.3l.1 2.5zM358.4 243.3l1.1 2.2 .1-2.2v2.5l-1.2-2.1v2.1zM358.7 253.1l.8 2.2 .6-2.2-.6 2.6z"/>
<path d="M360.6 243.4l.2-.1a.67 .67 0 0 1 .8 .6l-.5-.5h-.3a1.68 1.68 0 0 0 0 2.3l.5-.1 .2-.7h-.4v-.2h.5a1.03 1.03 0 0 1-.5 1.1 .8 .8 0 0 1-.8-.9 1.84 1.84 0 0 1 .3-1.5zM360.8 255.5v-2.2h1v-.2h-1.1v2.6M360.8 254.4h.5h-.5M362.4 253.1h.6a1.55 1.55 0 0 1 0 2.6h-.6zM362.5 253.3h.5a1.41 1.41 0 0 1 0 2.2h-.5zM364.2 244.5l.9-.1v-.8l-.9-.2v2.3h.6a.58 .58 0 0 0 .4-.5 .58 .58 0 0 0-.4-.6h-.6M364.8 244.5a.71 .71 0 0 1 .5 .7 .71 .71 0 0 1-.5 .6h-.7v-2.5h.7l.4 .3v.8l-.4 .2M366.2 254.4h.7a.6 .6 0 0 0 .3-.6 .6 .6 0 0 0-.3-.5h-.7v2.2h.7a.6 .6 0 0 0 .3-.5 .6 .6 0 0 0-.3-.6h-.7M366.3 244.5l.7-1.2-.6 1.2v1.3l-.1-1.3-.6-1.2h.1l.6 1.2M366.9 254.4a.68 .68 0 0 1 .5 .6 .68 .68 0 0 1-.5 .7h-.8v-2.6h.8a.69 .69 0 0 1 .4 .7 .69 .69 0 0 1-.4 .6M367.7 244.2l.1 .1-.1 .2-.1-.1zM367.7 244.3v.1z"/>
<path d="M368.4 254.4l.7-1.3-.6 1.3-.1 1.3v-1.3l-.7-1.3 .8 1.3M369.6 254.1l.2-.1v.4zM369.7 254.1l.1 .1z"/>
<circle cx="361.7" cy="85.4" r="15"/>
</g>
<text font-size="11.5" x="388.8" y="246.9">S10</text>
<g font-size="6.2">
<text x="349.2" y="208.1">COLUMN SCHEDULE</text>
<text x="348.5" y="232.1">MARCH 9, 2020</text>
</g>
<g font-size="5.7">
<text x="348.9" y="74.4">STAMP</text>
<text x="352.8" y="221.9">001</text>
<text x="352.8" y="241.7">1:300</text>
<text x="352.8" y="261.1">KL &amp; DM</text>
</g>
<text font-size="5.3" x="352.8" y="251.2">KL &amp; DM</text>
<g font-size="4.9">
<text x="372.2" y="64.2">ISSUED FOR REVIEW</text>
<text x="345.4" y="69.1">No.</text>
<text x="354.5" y="69.1">DATE</text>
</g>
<g font-size="4.4">
<text x="160.3" y="8.6">PRODUCED BY AN AUTODESK STUDENT VERSION</text>
<text x="411.4" y="84.1" transform="rotate(90 411.4 84.1)">PRODUCED BY AN AUTODESK STUDENT VERSION</text>
<text x="20.6" y="195.5" transform="rotate(-90 20.6 195.5)">PRODUCED BY AN AUTODESK STUDENT VERSION</text>
<text x="271.7" y="271" transform="rotate(180 271.7 271)">PRODUCED BY AN AUTODESK STUDENT VERSION</text>
</g>
<g font-size="2.5">
<text x="54.9" y="99" transform="rotate(-90 54.9 99)">W200X42</text>
<text x="73.1" y="100" transform="rotate(-90 73.1 100)">W200X42</text>
<text x="91.2" y="101.1" transform="rotate(-90 91.2 101.1)">W200X42</text>
<text x="109.3" y="102" transform="rotate(-90 109.3 102)">W200X42</text>
<text x="163.8" y="100" transform="rotate(-90 163.8 100)">W200X42</text>
<text x="181.9" y="101.1" transform="rotate(-90 181.9 101.1)">W200X42</text>
<text x="200.1" y="102" transform="rotate(-90 200.1 102)">W200X42</text>
<text x="254.5" y="99" transform="rotate(-90 254.5 99)">W200X42</text>
<text x="127.5" y="103" transform="rotate(-90 127.5 103)">W200X42</text>
<text x="145.6" y="104.1" transform="rotate(-90 145.6 104.1)">W200X42</text>
<text x="218.2" y="103" transform="rotate(-90 218.2 103)">W200X42</text>
<text x="290.8" y="104.1" transform="rotate(-90 290.8 104.1)">W200X42</text>
<text x="308.9" y="104.1" transform="rotate(-90 308.9 104.1)">W200X42</text>
<text x="54.9" y="128.3" transform="rotate(-90 54.9 128.3)">W200X42</text>
<text x="73.1" y="128.3" transform="rotate(-90 73.1 128.3)">W200X42</text>
<text x="91.2" y="128.3" transform="rotate(-90 91.2 128.3)">W200X42</text>
<text x="109.3" y="128.3" transform="rotate(-90 109.3 128.3)">W200X42</text>
<text x="127.5" y="128.3" transform="rotate(-90 127.5 128.3)">W200X42</text>
<text x="145.6" y="128.3" transform="rotate(-90 145.6 128.3)">W200X42</text>
<text x="163.8" y="128.3" transform="rotate(-90 163.8 128.3)">W200X52</text>
<text x="181.9" y="128.3" transform="rotate(-90 181.9 128.3)">W200X52</text>
<text x="200.1" y="128.3" transform="rotate(-90 200.1 128.3)">W200X52</text>
<text x="218.2" y="128.3" transform="rotate(-90 218.2 128.3)">W200X52</text>
<text x="254.5" y="128.3" transform="rotate(-90 254.5 128.3)">W200X52</text>
<text x="290.8" y="128.3" transform="rotate(-90 290.8 128.3)">W200X42</text>
<text x="308.9" y="128.3" transform="rotate(-90 308.9 128.3)">W200X52</text>
<text x="54.9" y="152.5" transform="rotate(-90 54.9 152.5)">W200X52</text>
<text x="73.1" y="152.5" transform="rotate(-90 73.1 152.5)">W200X52</text>
<text x="91.2" y="152.5" transform="rotate(-90 91.2 152.5)">W200X52</text>
<text x="109.3" y="152.5" transform="rotate(-90 109.3 152.5)">W200X52</text>
<text x="127.5" y="152.5" transform="rotate(-90 127.5 152.5)">W200X52</text>
<text x="145.6" y="152.5" transform="rotate(-90 145.6 152.5)">W200X52</text>
<text x="163.8" y="152.5" transform="rotate(-90 163.8 152.5)">W200X71</text>
<text x="181.9" y="152.5" transform="rotate(-90 181.9 152.5)">W200X71</text>
<text x="200.1" y="152.5" transform="rotate(-90 200.1 152.5)">W200X71</text>
<text x="218.2" y="152.5" transform="rotate(-90 218.2 152.5)">W200X71</text>
<text x="236.4" y="152.5" transform="rotate(-90 236.4 152.5)">W200X42</text>
<text x="254.5" y="152.5" transform="rotate(-90 254.5 152.5)">W200X71</text>
<text x="272.7" y="152.5" transform="rotate(-90 272.7 152.5)">W200X42</text>
<text x="290.8" y="152.5" transform="rotate(-90 290.8 152.5)">W200X52</text>
<text x="308.9" y="152.5" transform="rotate(-90 308.9 152.5)">W200X71</text>
<text x="54.9" y="176.7" transform="rotate(-90 54.9 176.7)">W200X52</text>
<text x="73.1" y="176.7" transform="rotate(-90 73.1 176.7)">W200X52</text>
<text x="91.2" y="176.7" transform="rotate(-90 91.2 176.7)">W200X52</text>
<text x="109.3" y="176.7" transform="rotate(-90 109.3 176.7)">W200X52</text>
<text x="127.5" y="176.7" transform="rotate(-90 127.5 176.7)">W200X52</text>
<text x="145.6" y="176.7" transform="rotate(-90 145.6 176.7)">W200X52</text>
<text x="163.8" y="176.7" transform="rotate(-90 163.8 176.7)">W200X86</text>
<text x="181.9" y="176.7" transform="rotate(-90 181.9 176.7)">W200X86</text>
<text x="200.1" y="176.7" transform="rotate(-90 200.1 176.7)">W200X86</text>
<text x="218.2" y="176.7" transform="rotate(-90 218.2 176.7)">W200X86</text>
<text x="236.4" y="176.7" transform="rotate(-90 236.4 176.7)">W200X42</text>
<text x="254.5" y="176.7" transform="rotate(-90 254.5 176.7)">W200X86</text>
<text x="272.7" y="176.7" transform="rotate(-90 272.7 176.7)">W200X52</text>
<text x="290.8" y="176.7" transform="rotate(-90 290.8 176.7)">W200X52</text>
<text x="308.9" y="176.7" transform="rotate(-90 308.9 176.7)">W200X86</text>
</g>
<g font-size="2.1">
<text x="350.8" y="22.2">DIMENSIONS AND JOB SITE CONDITIONS AND</text>
<text x="350.9" y="19.7">CONTRACTOR MUST CHECK AND VERIFY ALL</text>
<text x="350.8" y="24.8">REPORT ANY DISCREPANCIES TO THE ENGINEER</text>
<text x="350.8" y="27.4">PRIOR TO COMMENCING CONSTRUCTION.</text>
<text x="351" y="30">ALL DRAWINGS AND SPECIFICATIONS AND RELATED</text>
<text x="350.8" y="32.5">DOCUMENTS ARE THE COPYRIGHT PROPERTY OF</text>
<text x="350.9" y="35.1">THE ENGINEER AND MUST BE RETURNED ON REQUEST</text>
</g>
<g font-size="2">
<text x="29.9" y="76.9">18000</text>
<text x="30.1" y="72.7">T.O ROOF</text>
<text x="320.7" y="76.9">18000</text>
<text x="320.9" y="72.7">T.O ROOF</text>
<text x="29.9" y="89">16000</text>
<text x="30" y="84.8">ROOF</text>
<text x="320.7" y="89">16000</text>
<text x="320.8" y="84.8">ROOF</text>
<text x="29.9" y="113.2">12000</text>
<text x="30" y="109">LEVEL 4</text>
<text x="320.7" y="113.2">12000</text>
<text x="320.8" y="109">LEVEL 4</text>
<text x="30" y="133.2">LEVEL 3</text>
<text x="30.1" y="137.4">8000</text>
<text x="320.8" y="133.2">LEVEL 3</text>
<text x="320.8" y="137.4">8000</text>
<text x="30" y="157.4">LEVEL 2</text>
<text x="30.1" y="161.6">4000</text>
<text x="320.8" y="157.4">LEVEL 2</text>
<text x="320.9" y="161.6">4000</text>
<text x="30" y="181.6">LEVEL 1</text>
<text x="30.1" y="185.8">0</text>
<text x="320.8" y="181.6">LEVEL 1</text>
<text x="320.8" y="185.8">0</text>
<text x="30" y="194.8">Column Locations</text>
<text x="48.9" y="197.5">A-4, B-4, C-4, I-4</text>
<text x="73.1" y="197.5">A-5</text>
<text x="91.2" y="197.5">A-6</text>
<text x="109.3" y="197.5">A-7</text>
<text x="127.5" y="197.5">A-8</text>
<text x="138.8" y="197.4">E-9, F-9, G-9, H-9,</text>
<text x="138.9" y="195.1">A-9, B-9, C-9, D-9,</text>
<text x="156.9" y="196.3">B-5, C-5, D-5, E-5,</text>
<text x="175.1" y="196.3">B-6, C-6, D-6, E-6,</text>
<text x="193.3" y="196.3">B-7, C-7, D-7, E-7,</text>
<text x="211.4" y="196.3">B-8, C-8, D-8, E-8,</text>
<text x="230" y="194.4">C1-1, C1-3, D1-1,</text>
<text x="230" y="196.7">E1-1, F2-1, G1-1,</text>
<text x="247.2" y="196.3">C1-4, D-4, E-4, F-4,</text>
<text x="266.3" y="195.1">D1-2, D1-3, E1-2,</text>
<text x="266.5" y="197.4">E1-3, F2-2, F2-3,</text>
<text x="284.5" y="196.3">J-4, J-9, K-4, K-5,</text>
<text x="303.2" y="197.5">J-5, J-6, J-7, J-8</text>
<text x="146" y="199.7">I-9</text>
<text x="157.6" y="198.6">F-5, G-5, H-5, I-5</text>
<text x="175.7" y="198.6">F-6, G-6, H-6, I-6</text>
<text x="193.9" y="198.6">F-7, G-7, H-7, I-7</text>
<text x="212" y="198.6">F-8, G-8, H-8, I-8</text>
<text x="229.9" y="198.9">H1-1, H1-2, H1-3,</text>
<text x="235.7" y="201.2">C1-2</text>
<text x="249.4" y="198.6">G-4, H-4, H1-4</text>
<text x="269.2" y="199.7">G1-2, G1-3</text>
<text x="284.3" y="198.6">K-6, K-7, K-8, K-9</text>
</g>
</svg>
